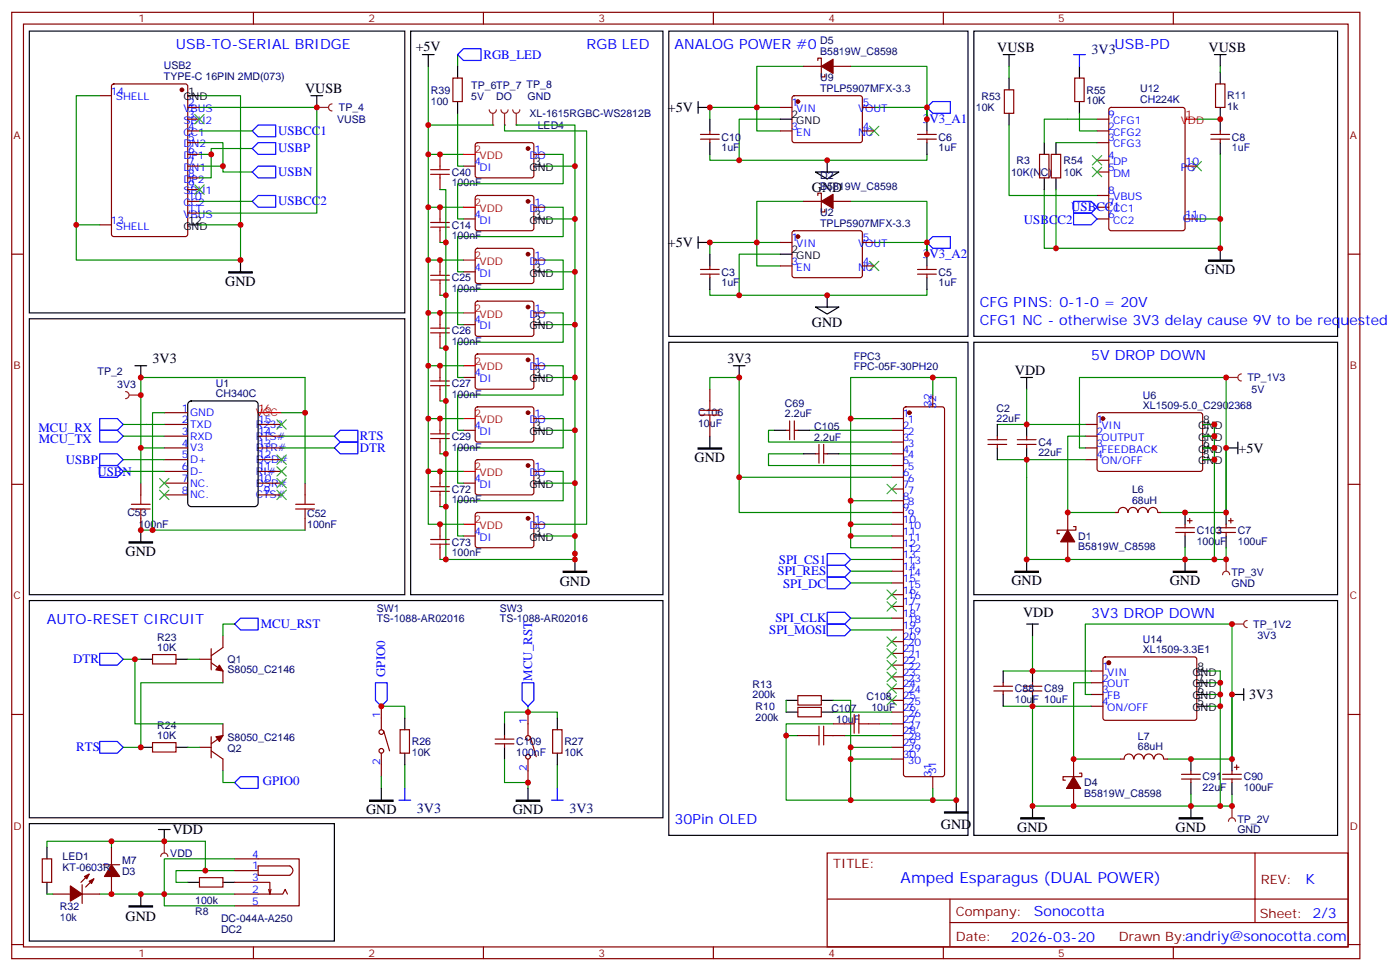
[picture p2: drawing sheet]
<svg xmlns="http://www.w3.org/2000/svg" width="421mm" height="292mm" viewBox="0 0 421 292" stroke-linecap="round" stroke-linejoin="round" font-family="sans-serif">
<g fill="none" stroke="#870000" stroke-width=".35">
<path d="M3.5 3.7h405.4v284.3h-405.4zM7.1 7.2h398.2v277.3h-398.2zM76.2 3.7v3.5M145.3 3.7v3.5M214.5 3.7v3.5M283.6 3.7v3.5M352.8 3.7v3.5M3.5 76.4h3.6M405.3 76.4h3.6M3.5 145.5h3.6M405.3 145.5h3.6M3.5 214.7h3.6"/>
<path d="M405.3 214.7h3.6M248.7 256.3h156.6v28.2h-156.6zM377.3 256.3v20.9M248.7 270.1h156.5M285.6 277.2h119.6M285.6 270.1v14.2M3.5 283.8h3.6M76.2 284.5v3.5M145.3 284.5v3.5M214.5 284.5v3.5M283.6 284.5v3.5M352.8 284.5v3.5"/>
<path d="M405.3 283.8h3.6"/>
</g>
<path d="M37.7 117.7a1.06 1.06 0 0 1 1.1 1 1.06 1.06 0 0 1-1.1 1.1M38.8 118.7h3.5" fill="none" stroke="#8c2424" stroke-width=".35"/>
<circle cx="42.3" cy="118.7" r=".18" fill="#8c2424"/>
<g fill="none" stroke="#000" stroke-width=".35">
<path d="M8.8 9.3h112.9v84.7h-112.9zM56.4 28.8h3.6M56.4 67.6h3.6M8.8 95.8h112.9v82.9h-112.9zM40.6 109.9h3.5M42.3 109.9v3.5M56.7 120.9l.8-.4h19.1l.8 .4 .2 .6v29.7l-.5 .8-.5 .2h-19.1l-.9-.5-.2-.5v-29.7zM42.3 159.3v3.5M8.8 180.4h190.5v65.3h-190.5zM42.3 198.1h3.6M52.9 198.1h3.5M42.3 224.5h3.6"/>
<path d="M52.9 224.5h3.5"/>
</g>
<g fill="none" stroke="#870000" stroke-width=".35">
<path d="M30 28.8h3.5M33.7 25.4l.5-.2h21.5l.7 .5v44.7l-.4 .6-21.8 .1-.6-.5-.1-44.7zM56.4 32.3h3.6M56.4 35.8h3.6M56.4 39.3h3.6M56.4 42.9h3.6M56.4 46.4h3.6M56.4 49.9h3.6M56.4 53.4h3.6M56.4 57h3.6M30 67.6h3.5M56.4 60.5h3.6"/>
<path d="M56.4 64h3.6M49.4 127.5h7M49.4 131.1h7M49.4 134.6h7M49.4 138.1h7M49.4 124h7M77.6 127.5h7.1M77.6 131.1h7.1M77.6 134.6h7.1M77.6 138.1h7.1M42.3 145.2v3.5M42.3 155.8v3.5"/>
<path d="M49.4 141.6h7M49.4 145.2h7M49.4 148.7h7M77.6 141.6h7.1M77.6 145.2h7.1M77.6 148.7h7.1M91.7 145.2v3.5M91.7 155.8v3.5M45.9 196.7h7v2.8h-7zM60 198.1h3.5M63.5 199.1l3.5 2.5v3.5M63.5 194.9v6.4"/>
<path d="M67 191v3.6l-3.5 2.4M67 217.5v3.5l-3.5 2.5M45.9 223.1h7v2.9h-7zM60 224.5h3.5M63.5 225.6l3.5 2.5v3.5M63.5 221.4v6.3"/>
</g>
<g fill="#870000" stroke="#870000" stroke-width=".35">
<path d="M66 199.8l1 1.8-2.1-.3z"/>
<path d="M64.9 221.4l2.1-.4-1 1.8z"/>
<circle cx="54.7" cy="27" r=".53"/>
</g>
<path d="M30 136.3h5.3l1.7 1.8-1.7 1.8h-5.3zM30 139.9h5.3l1.7 1.7-1.7 1.8h-5.3zM30 129.3h5.3l1.7 1.8-1.7 1.7h-5.3zM30 125.8h5.3l1.7 1.7-1.7 1.8h-5.3zM100.5 134.6l1.8-1.8h5.3v3.5h-5.3zM100.5 131.1l1.8-1.8h5.3v3.5h-5.3zM30 196.3h5.3l1.7 1.8-1.7 1.7h-5.3zM70.6 187.5l1.7-1.8h5.3v3.6h-5.3zM30 222.8h5.3l1.7 1.7-1.7 1.8h-5.3zM70.6 235.1l1.7-1.7h5.3v3.5h-5.3z" fill="none" stroke="#00f" stroke-width=".35"/>
<g fill="none" stroke="#008700" stroke-width=".35">
<path d="M37 138.1h12.4M37 131.1h12.4M37 127.5h12.4M42.3 134.6v10.6M49.4 124h-3.5v35.3M84.7 124h7v-10.6h-49.4v21.2h7.1M84.7 131.1h15.8M84.7 134.6h15.8M91.7 124v21.2M37 141.6h12.4M42.3 159.3h49.4M37 198.1h5.3"/>
<path d="M40.6 198.1v19.4h26.4M56.4 198.1h3.6M70.6 187.5h-3.6v3.5M67 205.1h-24.7v19.4h-5.3M56.4 224.5h3.6M67 231.6v3.5h3.6"/>
</g>
<path d="M77.6 124h7.1" fill="none" stroke="#f00" stroke-width=".35"/>
<path d="M39.5 152.9h5.7M39.5 151.5h5.7M42.3 148.7v2.8M42.3 152.9v2.9M88.9 152.9h5.6M88.9 151.5h5.6M91.7 148.7v2.8M91.7 152.9v2.9" fill="none" stroke="#a10000" stroke-width=".35"/>
<path d="M38.8 162.8h7.1v.4h-7.1z" fill="#000" stroke="#000" stroke-width=".35"/>
<g fill="none" stroke="#3c3" stroke-width=".35">
<path d="M83.3 126.1l2.8 2.8M83.3 136.7l2.8 2.8M86.1 126.1l-2.8 2.8M86.1 136.7l-2.8 2.8M48 147.3l2.8 2.8M48 143.8l2.8 2.8M50.8 147.3l-2.8 2.8M50.8 143.8l-2.8 2.8M83.3 140.2l2.8 2.9M83.3 143.8l2.8 2.8M83.3 147.3l2.8 2.8M86.1 140.2l-2.8 2.9"/>
<path d="M86.1 143.8l-2.8 2.8M86.1 147.3l-2.8 2.8"/>
</g>
<path d="M154.2 33a1.06 1.06 0 0 0 1 1 1.06 1.06 0 0 0 1.1-1M155.2 34v3.6" fill="none" stroke="#8c2424" stroke-width=".35"/>
<circle cx="155.2" cy="37.6" r=".18" fill="#8c2424"/>
<path d="M150.6 33a1.06 1.06 0 0 0 1.1 1 1.06 1.06 0 0 0 1.1-1M151.7 34v3.6" fill="none" stroke="#8c2424" stroke-width=".35"/>
<circle cx="151.7" cy="37.6" r=".18" fill="#8c2424"/>
<path d="M147.1 33a1.06 1.06 0 0 0 1.1 1 1.06 1.06 0 0 0 1-1M148.2 34v3.6" fill="none" stroke="#8c2424" stroke-width=".35"/>
<circle cx="148.2" cy="37.6" r=".18" fill="#8c2424"/>
<g fill="none" stroke="#008700" stroke-width=".35">
<path d="M128.8 19.9v17.7h19.4M137.6 16.4v3.5M241.7 19.9h-14.2v19.4h7.1M255.8 19.9h22.9v15.9M30 28.8h-7.1v38.8h7.1M60 28.8h12.3v38.8M60 32.3h35.2v31.7h-35.2M60 39.3h15.8M128.8 37.6v24.7h10.5M137.6 34v15.9h1.7M151.7 37.6v1.7h24.7v118.2h-12.4M155.2 37.6h17.7v12.3"/>
<path d="M234.6 32.3h-21.2v3.5M234.6 35.8h-12.4v12.4M262.8 32.3h15.9v3.5M278.7 32.3v3.5M60 42.9h7v8.8h8.8M60 46.4h3.5M60 49.9h7M75.8 44.6h-12.3v8.8h-3.5M128.8 46.4h10.5M132.3 57h1.8v111.1h38.8v-1.8M164 46.4h5.3v8.8h-31.7v10.6h1.7M164 49.9h8.9v111.1h-8.9"/>
<path d="M213.4 46.4v1.8h65.3v-1.8M22.9 67.6v10.5h49.4v-10.5h-12.3M60 60.5h15.8M128.8 62.3v15.8h10.5M128.8 78.1v15.9h10.5M132.3 72.8h1.8M164 62.3h5.3v8.8h-31.7v10.6h1.7M164 78.1h5.3v8.9h-31.7v10.5h1.7M164 65.8h8.9M234.6 76.4h-12.4v12.3M234.6 72.8h-21.2v3.6M241.7 60.5h-14.2v19.4h7.1"/>
<path d="M255.8 60.5h22.9v15.9M262.8 72.8h15.9v3.6M278.7 72.8v3.6M128.8 94v15.9h10.5M132.3 88.7h1.8M164 94h5.3v8.8h-31.7v10.6h1.7M164 97.5h8.9M164 81.7h8.9M213.4 87v1.7h65.3v-1.7M128.8 109.9v15.9h10.5M132.3 104.6h1.8M164 109.9h5.3v8.8h-31.7v10.6h1.7"/>
<path d="M164 113.4h8.9M128.8 125.8v15.8h10.5M132.3 120.5h1.8M132.3 136.3h1.8M164 125.8h5.3v8.8h-31.7v10.6h1.7M164 129.3h8.9M128.8 141.6v15.9h10.5M132.3 152.2h1.8M164 141.6h5.3v8.9h-31.7v10.5h1.7M164 145.2h8.9M132.3 168.1h1.8M172.9 161v7.1"/>
</g>
<path d="M139.3 14.6h5.3v3.6h-5.3l-1.7-1.8zM75.8 39.3l1.8-1.7h5.3v3.5h-5.3zM278.7 32.3l1.8-1.8h5.3v3.5h-5.3zM75.8 44.6l1.8-1.7h5.3v3.5h-5.3zM75.8 51.7l1.8-1.8h5.3v3.5h-5.3zM75.8 60.5l1.8-1.8h5.3v3.6h-5.3zM278.7 72.8l1.8-1.7h5.3v3.5h-5.3z" fill="none" stroke="#00f" stroke-width=".35"/>
<g fill="none" stroke="#870000" stroke-width=".35">
<path d="M241.7 19.9h5.2M245.9 18.2v-.7h1v5.6h1.1v-.7M250.5 19.9h5.3M136.2 23.5h2.8v7h-2.8zM213.4 39.3v1.1M234.6 32.3h3.5M234.6 39.3h3.5M238.4 29l.4-.2h20.1l.4 .7-.1 12.9-.6 .5-20-.1-.5-.6v-12.7zM259.3 32.3h3.5M259.3 39.3h3.5M278.7 39.3v1.1M132.3 46.4v3.5"/>
<path d="M132.3 53.4v3.6M139.3 49.9h3.6M143.1 43.1l.5-.2h16.5l.4 .7-.1 9.4-.6 .4h-16.5l-.4-.7v-9.1zM143.1 58.9l.5-.2 16.5 .1 .4 .6-.1 9.5-.6 .4h-16.5l-.4-.7v-9.2zM160.5 46.4h3.5M210.6 41.8h5.7M210.6 40.4h5.7M213.4 41.8v1.1M245.9 58.7v-.7h1v5.7h1.1v-.7M275.9 41.8h5.6M275.9 40.4h5.6M278.7 41.8v1.1"/>
<path d="M132.3 62.3v3.5M132.3 69.3v3.5M132.3 78.1v3.6M139.3 65.8h3.6M143.1 74.8l.5-.2 16.5 .1 .4 .6-.1 9.5-.6 .4-16.5-.1-.4-.6v-9.2zM160.5 62.3h3.5M160.5 78.1h3.5M213.4 79.9v1.1M234.6 72.8h3.5M234.6 79.9h3.5M238.4 69.5l.4-.2 20.1 .1 .4 .6-.1 13-.6 .4h-20l-.5-.7v-12.7zM241.7 60.5h5.2"/>
<path d="M250.5 60.5h5.3M259.3 72.8h3.5M259.3 79.9h3.5M278.7 79.9v1.1M132.3 85.2v3.5M132.3 94v3.5M139.3 81.7h3.6M139.3 97.5h3.6M143.1 90.7l.5-.2h16.5l.4 .7-.1 9.4-.6 .5-16.5-.1-.4-.6v-9.2zM160.5 94h3.5M210.6 82.4h5.7M210.6 81h5.7"/>
<path d="M213.4 82.4v1M275.9 82.4h5.6M275.9 81h5.6M278.7 82.4v1M132.3 101.1v3.5M132.3 109.9v3.5M132.3 116.9v3.6M139.3 113.4h3.6M143.1 106.6l.5-.2h16.5l.4 .7-.1 9.4-.6 .4h-16.5l-.4-.7v-9.1zM160.5 109.9h3.5M132.3 125.8v3.5M132.3 132.8v3.5"/>
<path d="M139.3 129.3h3.6M143.1 122.4l.5-.2 16.5 .1 .4 .6-.1 9.5-.6 .4h-16.5l-.4-.7v-9.2zM143.1 138.3l.5-.2 16.5 .1 .4 .6-.1 9.5-.6 .4-16.5-.1-.4-.6v-9.2zM160.5 125.8h3.5M132.3 141.6v3.6M132.3 148.7v3.5M132.3 157.5v3.5M139.3 145.2h3.6M143.1 154.2l.5-.2h16.5l.4 .7-.1 9.4-.6 .5-16.5-.1-.4-.6v-9.2zM160.5 141.6h3.5M160.5 157.5h3.5M132.3 164.6v3.5"/>
<path d="M139.3 161h3.6"/>
</g>
<g fill="#870000" stroke="#870000" stroke-width=".35">
<path d="M246.9 19.9l3.6-2.1v4.2z"/>
<path d="M246.9 60.5l3.6-2.1v4.2z"/>
<circle cx="158.7" cy="44.6" r=".53"/>
<circle cx="239.9" cy="30.5" r=".53"/>
<circle cx="239.9" cy="71.1" r=".53"/>
<circle cx="158.7" cy="60.5" r=".53"/>
<circle cx="158.7" cy="76.4" r=".53"/>
<circle cx="158.7" cy="92.3" r=".53"/>
<circle cx="158.7" cy="108.1" r=".53"/>
<circle cx="158.7" cy="124" r=".53"/>
<circle cx="158.7" cy="139.9" r=".53"/>
<circle cx="158.7" cy="155.8" r=".53"/>
</g>
<path d="M139.3 46.4h3.6M139.3 62.3h3.6M139.3 78.1h3.6M139.3 94h3.6M139.3 109.9h3.6M139.3 125.8h3.6M139.3 141.6h3.6M139.3 157.5h3.6" fill="none" stroke="#f00" stroke-width=".35"/>
<g fill="none" stroke="#000" stroke-width=".35">
<path d="M123.5 9.3h75.8v169.4h-75.8zM127 16.4h3.5M128.8 16.4v3.5M137.6 19.9v3.6M201.1 9.3h89.9v91.8h-89.9zM93.5 28.8h3.5M95.2 28.8v3.5M137.6 30.5v3.5M209.9 32.3h3.5M209.9 30.5v3.5M213.4 35.8v3.5M234.6 35.8h3.5"/>
<path d="M278.7 35.8v3.5M160.5 49.9h3.5M213.4 42.9v3.5M245.2 51.7h7l-3.5 2.1zM248.7 48.2v3.5M278.7 42.9v3.5M72.3 78.1v3.6M160.5 65.8h3.5M209.9 71.1v3.5M209.9 72.8h3.5M213.4 76.4v3.5M234.6 76.4h3.5"/>
<path d="M278.7 76.4v3.5M160.5 81.7h3.5M160.5 97.5h3.5M213.4 83.4v3.6M245.2 92.3h7l-3.5 2.1zM248.7 88.7v3.6M278.7 83.4v3.6M160.5 113.4h3.5M160.5 129.3h3.5M160.5 145.2h3.5M160.5 161h3.5M172.9 168.1v3.5"/>
</g>
<path d="M68.8 81.7h7v.3h-7zM169.3 171.6h7.1v.4h-7.1z" fill="#000" stroke="#000" stroke-width=".35"/>
<g fill="none" stroke="#a10000" stroke-width=".35">
<path d="M129.5 52.4h5.6M129.5 51h5.6M132.3 49.9v1.1M132.3 52.4v1M129.5 68.3h5.6M129.5 66.9h5.6M132.3 65.8v1.1M132.3 68.3v1M129.5 84.1h5.6M129.5 82.7h5.6M129.5 98.6h5.6M132.3 81.7v1"/>
<path d="M132.3 84.1v1.1M132.3 97.5v1.1M129.5 100h5.6M129.5 115.9h5.6M129.5 114.5h5.6M132.3 100v1.1M132.3 113.4v1.1M132.3 115.9v1M129.5 131.8h5.6M129.5 130.4h5.6M132.3 129.3v1.1M132.3 131.8v1"/>
<path d="M129.5 147.6h5.6M129.5 146.2h5.6M132.3 145.2v1M132.3 147.6v1.1M129.5 163.5h5.6M129.5 162.1h5.6M132.3 161v1.1M132.3 163.5v1.1"/>
</g>
<path d="M58.6 34.4l2.8 2.8M61.4 34.4l-2.8 2.8M261.4 37.9l2.8 2.8M264.2 37.9l-2.8 2.8M58.6 55.6l2.8 2.8M61.4 55.6l-2.8 2.8M261.4 78.5l2.8 2.8M264.2 78.5l-2.8 2.8" fill="none" stroke="#3c3" stroke-width=".35"/>
<path d="M95.2 32.3h3.6M99.8 31.2a1.06 1.06 0 0 0-1 1.1 1.06 1.06 0 0 0 1 1" fill="none" stroke="#8c2424" stroke-width=".35"/>
<circle cx="95.3" cy="32.3" r=".18" fill="#8c2424"/>
<path d="M209.9 134.6h7.1v.3h-7.1zM284 243.9h7v.4h-7zM38.8 272.2h7.1v.3h-7.1z" fill="#000" stroke="#000" stroke-width=".35"/>
<g fill="none" stroke="#000" stroke-width=".35">
<path d="M201.1 102.8h89.9v148.2h-89.9zM220.5 109.9h3.5M222.2 109.9v3.5M213.4 131.1v3.5M232.8 129.3h3.6M239.9 129.3h3.5M241.7 136.3h3.5M248.7 136.3h3.5M236.4 214h3.5M236.4 210.4h3.5M246.9 214h3.6M246.9 210.4h3.6"/>
<path d="M8.8 247.5h91.7v35.3h-91.7zM47.6 249.2h3.6M49.4 249.2v3.6M287.5 240.4v3.5M42.3 268.6v3.6M56.4 265.1h3.6M67 265.1h3.6"/>
</g>
<g fill="none" stroke="#870000" stroke-width=".35">
<path d="M213.4 116.9v3.6M280.5 118.7v3.5M213.4 127.5v3.6M236.4 129.3h1M237.4 126.5v5.6M238.8 129.3h1.1M238.8 126.5v5.6M245.2 136.3h1M246.2 133.5v5.7M247.6 136.3h1.1M247.6 133.5v5.7M268.1 125.8h3.5"/>
<path d="M268.1 129.3h3.5M268.1 132.8h3.5M268.1 136.3h3.5M268.1 139.9h3.5M271.9 122.4l.4-.2h11l.5 .2 .2 .5v109.8l-.2 .5-.5 .2h-11l-.5-.3-.2-.4v-109.8zM268.1 143.4h3.5M268.1 146.9h3.5M268.1 150.5h3.5M268.1 154h3.5M268.1 157.5h3.5M268.1 161h3.5M268.1 164.6h3.5"/>
<path d="M268.1 168.1h3.5M268.1 171.6h3.5M268.1 175.2h3.5M268.1 178.7h3.5M268.1 182.2h3.5M268.1 185.7h3.5M268.1 189.3h3.5M268.1 192.8h3.5M268.1 196.3h3.5M268.1 199.8h3.5M239.9 212.5h7v2.9h-7zM239.9 209h7v2.8h-7z"/>
<path d="M250.5 217.5h3.5M261.1 217.5h3.5M268.1 203.4h3.5M268.1 206.9h3.5M268.1 210.4h3.5M268.1 214h3.5M268.1 217.5h3.5M239.9 221h3.5M250.5 221h3.5M268.1 221h3.5M268.1 224.5h3.5M268.1 228.1h3.5"/>
<path d="M280.5 233.4v3.5M31 259.8h5M33.5 254.5v5.3M70.6 258.1h19.4v14.1h-19.4M33.5 263.3v5.3M60 263.7h7v2.8h-7zM70.6 265.1h10.5v3.5M70.6 268.6h14.4l.7-1.4 .7 1.4M70.6 261.6h7M77.6 260.2h9.5l.7 .6a1.64 1.64 0 0 1-.7 2.2h-9.5zM80.8 267.2l.3 1.4M81.5 267.2l-.4 1.4"/>
</g>
<g fill="#870000" stroke="#870000" stroke-width=".35">
<path d="M33.5 259.8l2.5 3.5h-4.6z"/>
<circle cx="273.4" cy="124" r=".53"/>
</g>
<g fill="none" stroke="#008700" stroke-width=".35">
<path d="M213.4 116.9v-3.5h8.8v30h45.9M280.5 113.4h7v127h-7v-3.5M280.5 118.7v-5.3h-24.7v12.4h12.3M232.8 129.3h-1.7v3.5h37M241.7 136.3h-10.6v3.6h37M243.4 129.3h24.7M252.2 136.3h15.9M255.8 125.8v24.7h12.3M222.2 143.4v10.6h45.9M255.8 150.5v7h12.3M255.8 157.5v3.5h12.3M255.8 161v3.6h12.3"/>
<path d="M255.8 168.1h12.3M255.8 171.6h12.3M255.8 175.2h12.3M255.8 185.7h12.3M255.8 189.3h12.3M236.4 210.4v3.6M250.5 217.5h-14.1v3.5M250.5 210.4h5.3v14.1M250.5 214h17.6M264.6 217.5h3.5M239.9 221h-3.5v19.4h19.4M254 221h14.1"/>
<path d="M268.1 228.1h-12.3v12.3h24.7M268.1 224.5h-12.3v3.6M33.5 254.5v-1.7h28.2v8.8h8.9M70.6 258.1h-21.2v14.1h21.2M30 268.6h40.6M61.7 261.6h-8.8v3.5h3.5"/>
</g>
<g fill="none" stroke="#3c3" stroke-width=".35">
<path d="M266.7 145.5l2.8 2.8M269.5 145.5l-2.8 2.8M266.7 177.3l2.8 2.8M269.5 177.3l-2.8 2.8M266.7 180.8l2.8 2.8M266.7 191.4l2.8 2.8M266.7 194.9l2.8 2.8M266.7 198.4l2.8 2.9M269.5 180.8l-2.8 2.8M269.5 191.4l-2.8 2.8M269.5 194.9l-2.8 2.8M269.5 198.4l-2.8 2.9"/>
<path d="M266.7 209l2.8 2.8M266.7 205.5l2.8 2.8M266.7 202l2.8 2.8M269.5 209l-2.8 2.8M269.5 205.5l-2.8 2.8M269.5 202l-2.8 2.8"/>
</g>
<path d="M210.6 124.7h5.7M210.6 123.3h5.7M213.4 120.5v2.8M213.4 124.7v2.8M246.2 218.2v5.6M247.6 218.2v5.6M254 217.5h2.8M256.8 214.7v5.6M258.2 217.5h2.9M258.2 214.7v5.6M243.4 221h2.8M247.6 221h2.9" fill="none" stroke="#a10000" stroke-width=".35"/>
<path d="M248.7 166.3h5.3l1.8 1.8-1.8 1.8h-5.3zM248.7 169.9h5.3l1.8 1.7-1.8 1.8h-5.3zM248.7 173.4h5.3l1.8 1.8-1.8 1.7h-5.3zM248.7 184h5.3l1.8 1.7-1.8 1.8h-5.3zM248.7 187.5h5.3l1.8 1.8-1.8 1.7h-5.3z" fill="none" stroke="#00f" stroke-width=".35"/>
<path d="M48.3 257.4a1.06 1.06 0 0 1 1.1-1.1 1.06 1.06 0 0 1 1 1.1M49.4 252.8v3.5" fill="none" stroke="#8c2424" stroke-width=".35"/>
<circle cx="49.4" cy="252.8" r=".18" fill="#8c2424"/>
<path d="M359.8 208.7h3.6M359.8 212.2h3.6M359.8 205.1h3.6M359.8 201.6h3.6M370.4 208.7h3.5M373.9 206.9v3.5M358.1 228.1v3.5M358.1 235.1v3.6M14.1 254.5v3.6M310.4 242.2v3.5M358.1 242.2v3.5M14.1 265.1v3.5" fill="none" stroke="#000" stroke-width=".35"/>
<g fill="none" stroke="#870000" stroke-width=".35">
<path d="M331.8 197.6l.5-.2h27.1l.4 .7v17.9l-.7 .4h-27.1l-.4-.7v-17.6zM328.1 201.6h3.5M328.1 205.1h3.5M328.1 208.7h3.5M328.1 212.2h3.5M355.2 234.1h5.7M355.2 232.7h5.7M358.1 231.6v1.1M358.1 234.1v1M12.7 258.1h2.8v7h-2.8zM15.9 268.6h5.3M24.7 268.6h5.3"/>
<path d="M24.7 265.8v5.7M26.8 262.6l-2.5 2.5M28.2 264.1l-2.4 2.4"/>
</g>
<g fill="#870000" stroke="#870000" stroke-width=".35">
<path d="M26.8 264.8l1.4-.7-.7 1.4z"/>
<path d="M25.4 263.3l1.4-.7-.7 1.5z"/>
<path d="M21.2 266.2l3.5 2.4-3.5 2.2z"/>
<circle cx="333.4" cy="199.1" r=".53"/>
</g>
<g fill="none" stroke="#008700" stroke-width=".35">
<path d="M301.6 201.6h26.5M301.6 212.2h26.5M310.4 212.2v30h47.7M326.3 208.7h1.8M328.1 205.1h-5.3v23h14.1M363.4 201.6h3.5v40.6M363.4 205.1h3.5M363.4 208.7h3.5M363.4 212.2h3.5M370.4 208.7v19.4h-19.4M358.1 238.7v3.5M370.4 238.7v3.5h-12.3"/>
<path d="M33.5 252.8h-19.4v1.7M14.1 268.6h1.8"/>
</g>
<path d="M306.9 245.7h7.1v.4h-7.1zM354.5 245.7h7.1v.4h-7.1z" fill="#000" stroke="#000" stroke-width=".35"/>
<path d="M370.4 187.5h3.5M375 186.4a1.06 1.06 0 0 0-1.1 1.1 1.06 1.06 0 0 0 1.1 1.1" fill="none" stroke="#8c2424" stroke-width=".35"/>
<circle cx="370.4" cy="187.5" r=".18" fill="#8c2424"/>
<path d="M369.4 246.8a1.06 1.06 0 0 1 1-1.1 1.06 1.06 0 0 1 1.1 1.1M370.4 242.2v3.5" fill="none" stroke="#8c2424" stroke-width=".35"/>
<circle cx="370.4" cy="242.2" r=".18" fill="#8c2424"/>
<g fill="none" stroke="#008700" stroke-width=".35">
<path d="M303.4 19.9v3.6M366.9 19.9v1.8M303.4 37.6v21.1h26.4M324.6 34v5.3h5.2M329.8 35.8h-15.8v7.1M359.8 35.8h7.1M314 57v17.6h3.5M317.5 57v17.6h49.4v-8.8h-7.1M317.5 42.9h12.3M366.9 46.4v19.4M308.7 116.9v10.6M324.6 134.6v-21.2h44.1v40.6"/>
<path d="M310.4 191v10.6M326.3 208.7v-21.2h44.1v40.6"/>
</g>
<g fill="none" stroke="#000" stroke-width=".35">
<path d="M292.8 9.3h109.4v91.8h-109.4zM301.6 16.4h3.6M303.4 16.4v3.5M324.6 19.9v3.6M365.1 16.4h3.6M366.9 16.4v3.5M303.4 23.5v3.5M303.4 34v3.6M324.6 30.5v3.5M366.9 21.7v3.5M366.9 32.3v7M314 42.9v3.5"/>
<path d="M314 53.4v3.6M317.5 42.9v3.5M317.5 53.4v3.6M366.9 42.9v3.5M366.9 74.6v3.5M306.9 113.4h3.5M308.7 113.4v3.5M361.6 134.6h3.5M361.6 138.1h3.5M361.6 131.1h3.5M361.6 127.5h3.5M368.7 134.6h3.5"/>
<path d="M372.2 132.8v3.5M356.3 154v3.5M368.7 154v3.5M356.3 161v3.6M368.7 161v3.6M308.7 187.5h3.5M310.4 187.5v3.5M301.6 201.6v3.5M301.6 208.7v3.5M310.4 201.6v3.5M310.4 208.7v3.5M370.4 228.1v3.5"/>
<path d="M370.4 235.1v3.6"/>
</g>
<g fill="none" stroke="#870000" stroke-width=".35">
<path d="M302 27h2.8v7h-2.8zM323.1 23.5h2.9v7h-2.9zM329.8 39.3h3.6M329.8 35.8h3.6M333.6 32.5l.5-.2h21.5l.7 .4v35.9l-.5 .7h-21.7l-.7-.4v-35.9zM365.5 25.2h2.8v7.1h-2.8zM366.9 39.3v1.1M312.6 46.4h2.8v7h-2.8zM316.1 46.4h2.8v7h-2.8zM329.8 42.9h3.6M329.8 48.2h3.6M329.8 51.7h3.6"/>
<path d="M329.8 58.7h3.6M356.3 49.9h3.5M364.1 41.8h5.6M364.1 40.4h5.6M366.9 41.8v1.1M329.8 65.8h3.6M329.8 62.3h3.6M356.3 65.8h3.5M326.3 127.5h3.5M326.3 131.1h3.5M326.3 134.6h3.5M326.3 138.1h3.5"/>
<path d="M330.1 124.2l.5-.2 30.6 .1 .4 .6-.1 16.5-.6 .4h-30.6l-.5-.7v-16.2zM321 154v5.3M322.8 158.2h.7v1.1h-5.6v1h.7M335.1 154h1.1M336.2 154a1.41 1.41 0 0 1 1.4-1.5 1.41 1.41 0 0 1 1.4 1.5M339.2 154a1.41 1.41 0 0 1 1.4-1.5 1.41 1.41 0 0 1 1.4 1.5M342.2 154a1.41 1.41 0 0 1 1.4-1.5 1.41 1.41 0 0 1 1.4 1.5M345.3 154a1.41 1.41 0 0 1 1.4-1.5 1.41 1.41 0 0 1 1.4 1.5M348.2 154h1M353.5 158.6h5.6M353.5 160h5.6M356.3 157.5v1.1"/>
<path d="M356.3 160v1M357 156.5h1.4M357.7 155.8v1.4M365.8 158.6h5.7M365.8 160h5.7M368.7 157.5v1.1M368.7 160v1M369.4 156.5h1.4M370.1 155.8v1.4M321 162.8v5.3M298.8 207.6h5.6M298.8 206.2h5.6"/>
<path d="M301.6 205.1v1.1M301.6 207.6v1.1M307.6 207.6h5.7M307.6 206.2h5.7M310.4 205.1v1.1M310.4 207.6v1.1M322.8 228.1v5.3M322.8 236.9v5.3M324.6 232.3h.7v1.1h-5.7v1h.7M336.9 228.1h1.1M338 228a1.41 1.41 0 0 1 1.4-1.5 1.41 1.41 0 0 1 1.4 1.5M341 228a1.41 1.41 0 0 1 1.4-1.5 1.41 1.41 0 0 1 1.4 1.5"/>
<path d="M344 228a1.41 1.41 0 0 1 1.4-1.5 1.41 1.41 0 0 1 1.4 1.5M347 228a1.41 1.41 0 0 1 1.4-1.5 1.41 1.41 0 0 1 1.4 1.5M350 228.1h1M367.6 232.7h5.6M367.6 234.1h5.6M370.4 231.6v1.1M370.4 234.1v1M371.1 230.5h1.4M371.8 229.8v1.4"/>
</g>
<g fill="#870000" stroke="#870000" stroke-width=".35">
<path d="M322.8 233.4l2.1 3.5h-4.2z"/>
<path d="M321 159.3l2.1 3.5h-4.2z"/>
<circle cx="331.6" cy="125.8" r=".53"/>
</g>
<path d="M328.4 50.3l2.9 2.8M328.4 46.7l2.9 2.9M331.3 50.3l-2.9 2.8M331.3 46.7l-2.9 2.9M358.4 48.5l2.8 2.8M361.2 48.5l-2.8 2.8" fill="none" stroke="#3c3" stroke-width=".35"/>
<path d="M356.3 35.8h3.5" fill="none" stroke="#f00" stroke-width=".35"/>
<path d="M363.4 78.1h7v.4h-7z" fill="#000" stroke="#000" stroke-width=".35"/>
<path d="M322.8 16.4h3.5M324.6 16.4v3.5M322.8 64h5.3l1.7 1.8-1.7 1.8h-5.3zM322.8 60.5h5.3l1.7 1.8-1.7 1.7h-5.3z" fill="none" stroke="#00f" stroke-width=".35"/>
<path d="M367.6 172.7a1.06 1.06 0 0 1 1.1-1.1 1.06 1.06 0 0 1 1 1.1M368.7 168.1v3.5" fill="none" stroke="#8c2424" stroke-width=".35"/>
<circle cx="368.7" cy="168.1" r=".18" fill="#8c2424"/>
<path d="M368.7 113.4h3.5M373.2 112.4a1.06 1.06 0 0 0-1 1 1.06 1.06 0 0 0 1 1.1" fill="none" stroke="#8c2424" stroke-width=".35"/>
<circle cx="368.7" cy="113.4" r=".18" fill="#8c2424"/>
<g fill="none" stroke="#008700" stroke-width=".35">
<path d="M299.9 138.1h26.4M299.9 127.5h26.4M308.7 138.1v30h47.6M324.6 134.6h1.7M326.3 131.1h-5.3v22.9h14.1M361.6 127.5h3.5v40.6M361.6 138.1h3.5M361.6 134.6h3.5M361.6 131.1h3.5M368.7 134.6v19.4h-19.5M356.3 164.6v3.5M368.7 164.6v3.5h-12.4"/>
<path d="M114.7 212.2h7v3.5M158.7 214h-7v3.5M158.7 214h8.9v1.7M158.7 212.2v1.8M114.7 233.4v3.5M121.7 229.8v7.1M151.7 228.1v7h7v1.8M167.6 229.8v7.1"/>
</g>
<g fill="none" stroke="#870000" stroke-width=".35">
<path d="M297 133.5h5.7M297 132.1h5.7M299.9 131.1v1M299.9 133.5v1.1M305.9 133.5h5.6M305.9 132.1h5.6M308.7 131.1v1M308.7 133.5v1.1M114.7 212.2v7.1M115.4 219.6l1.7 6M120.3 219.3h2.8v7h-2.8zM158.7 214v7"/>
<path d="M166.2 219.3h2.8v7h-2.8zM114.7 226.3v7.1M148.9 222.1h5.6M148.9 223.5h5.6M151.7 221v1.1M151.7 223.5v1M158.7 228.1v7M159.5 221.4l1.7 6"/>
<circle cx="114.7" cy="220" r=".71"/>
<circle cx="114.7" cy="225.6" r=".71"/>
<circle cx="158.8" cy="221.7" r=".71"/>
<circle cx="158.8" cy="227.4" r=".71"/>
</g>
<g fill="none" stroke="#000" stroke-width=".35">
<path d="M292.8 102.8h109.4v75.9h-109.4zM299.9 127.5v3.6M299.9 134.6v3.5M308.7 127.5v3.6M308.7 134.6v3.5M308.7 168.1v3.5M356.3 168.1v3.5M292.8 180.4h109.4v70.6h-109.4zM121.7 215.7v3.6M151.7 217.5v3.5M167.6 215.7v3.6M114.7 236.9v3.5"/>
<path d="M121.7 226.3v3.5M151.7 224.5v3.6M158.7 236.9v3.5M167.6 226.3v3.5"/>
</g>
<path d="M305.2 171.6h7v.4h-7zM352.8 171.6h7v.4h-7zM111.1 240.4h7.1v.4h-7.1zM155.2 240.4h7.1v.4h-7.1z" fill="#000" stroke="#000" stroke-width=".35"/>
<path d="M112.9 205.1h3.5v5.3l-1.7 1.8-1.8-1.8zM157 205.1h3.5v5.3l-1.8 1.8-1.7-1.8zM121.7 236.9v3.5M167.6 236.9v3.5M119.9 240.4h3.6M165.8 240.4h3.5" fill="none" stroke="#00f" stroke-width=".35"/>
<g fill="#c00">
<circle cx="42.3" cy="118.7" r=".88"/>
<circle cx="42.3" cy="224.5" r=".88"/>
<circle cx="40.6" cy="198.1" r=".88"/>
<circle cx="42.3" cy="134.6" r=".88"/>
<circle cx="42.3" cy="159.3" r=".88"/>
<circle cx="91.7" cy="124" r=".88"/>
<circle cx="45.9" cy="159.3" r=".88"/>
<circle cx="42.3" cy="113.4" r=".88"/>
<circle cx="128.8" cy="46.4" r=".88"/>
<circle cx="128.8" cy="37.6" r=".88"/>
<circle cx="227.5" cy="32.3" r=".88"/>
<circle cx="278.7" cy="32.3" r=".88"/>
<circle cx="278.7" cy="72.8" r=".88"/>
<circle cx="227.5" cy="72.8" r=".88"/>
<circle cx="248.7" cy="48.2" r=".88"/>
<circle cx="222.3" cy="48.2" r=".88"/>
<circle cx="248.7" cy="88.7" r=".88"/>
<circle cx="222.3" cy="88.7" r=".88"/>
<circle cx="278.7" cy="35.8" r=".88"/>
<circle cx="278.7" cy="76.4" r=".88"/>
<circle cx="213.4" cy="72.8" r=".88"/>
<circle cx="213.4" cy="32.3" r=".88"/>
<circle cx="132.3" cy="46.4" r=".88"/>
<circle cx="172.9" cy="145.2" r=".88"/>
<circle cx="172.9" cy="129.3" r=".88"/>
<circle cx="172.9" cy="113.4" r=".88"/>
<circle cx="172.9" cy="97.5" r=".88"/>
<circle cx="172.9" cy="81.7" r=".88"/>
<circle cx="172.9" cy="65.8" r=".88"/>
<circle cx="172.9" cy="161" r=".88"/>
<circle cx="172.9" cy="49.9" r=".88"/>
<circle cx="128.8" cy="62.3" r=".88"/>
<circle cx="128.8" cy="78.1" r=".88"/>
<circle cx="128.8" cy="94" r=".88"/>
<circle cx="128.8" cy="109.9" r=".88"/>
<circle cx="128.8" cy="125.8" r=".88"/>
<circle cx="128.8" cy="141.6" r=".88"/>
<circle cx="132.3" cy="62.3" r=".88"/>
<circle cx="132.3" cy="78.1" r=".88"/>
<circle cx="132.3" cy="94" r=".88"/>
<circle cx="132.3" cy="109.9" r=".88"/>
<circle cx="132.3" cy="125.8" r=".88"/>
<circle cx="132.3" cy="141.6" r=".88"/>
<circle cx="172.9" cy="166.3" r=".88"/>
<circle cx="134.1" cy="72.8" r=".88"/>
<circle cx="134.1" cy="88.7" r=".88"/>
<circle cx="134.1" cy="104.6" r=".88"/>
<circle cx="134.1" cy="120.5" r=".88"/>
<circle cx="134.1" cy="136.3" r=".88"/>
<circle cx="134.1" cy="152.2" r=".88"/>
<circle cx="132.3" cy="157.5" r=".88"/>
<circle cx="172.9" cy="168.1" r=".88"/>
<circle cx="134.1" cy="168.1" r=".88"/>
<circle cx="22.9" cy="67.6" r=".88"/>
<circle cx="72.3" cy="78.1" r=".88"/>
<circle cx="72.3" cy="67.6" r=".88"/>
<circle cx="95.3" cy="32.3" r=".88"/>
<circle cx="63.5" cy="46.4" r=".88"/>
<circle cx="67" cy="49.9" r=".88"/>
<circle cx="222.3" cy="113.4" r=".88"/>
<circle cx="280.5" cy="113.4" r=".88"/>
<circle cx="280.5" cy="240.4" r=".88"/>
<circle cx="222.3" cy="143.4" r=".88"/>
<circle cx="255.8" cy="125.8" r=".88"/>
<circle cx="255.8" cy="150.5" r=".88"/>
<circle cx="255.8" cy="157.5" r=".88"/>
<circle cx="255.8" cy="161" r=".88"/>
<circle cx="255.8" cy="228.1" r=".88"/>
<circle cx="255.8" cy="240.4" r=".88"/>
<circle cx="236.4" cy="221" r=".88"/>
<circle cx="255.8" cy="224.5" r=".88"/>
<circle cx="49.4" cy="252.8" r=".88"/>
<circle cx="61.7" cy="261.6" r=".88"/>
<circle cx="42.3" cy="268.6" r=".88"/>
<circle cx="49.4" cy="268.6" r=".88"/>
<circle cx="33.5" cy="268.6" r=".88"/>
<circle cx="33.5" cy="252.8" r=".88"/>
<circle cx="368.7" cy="168.1" r=".88"/>
<circle cx="358.1" cy="228.1" r=".88"/>
<circle cx="370.4" cy="228.1" r=".88"/>
<circle cx="358.1" cy="242.2" r=".88"/>
<circle cx="310.4" cy="242.2" r=".88"/>
<circle cx="366.9" cy="242.2" r=".88"/>
<circle cx="366.9" cy="205.1" r=".88"/>
<circle cx="366.9" cy="208.7" r=".88"/>
<circle cx="366.9" cy="212.2" r=".88"/>
<circle cx="310.4" cy="201.6" r=".88"/>
<circle cx="310.4" cy="212.2" r=".88"/>
<circle cx="370.4" cy="208.7" r=".88"/>
<circle cx="322.8" cy="228.1" r=".88"/>
<circle cx="322.8" cy="242.2" r=".88"/>
<circle cx="370.4" cy="242.2" r=".88"/>
<circle cx="317.5" cy="74.6" r=".88"/>
<circle cx="366.9" cy="74.6" r=".88"/>
<circle cx="366.9" cy="65.8" r=".88"/>
<circle cx="366.9" cy="35.8" r=".88"/>
<circle cx="356.3" cy="154" r=".88"/>
<circle cx="365.1" cy="127.5" r=".88"/>
<circle cx="321" cy="168.1" r=".88"/>
<circle cx="321" cy="154" r=".88"/>
<circle cx="368.7" cy="134.6" r=".88"/>
<circle cx="308.7" cy="138.1" r=".88"/>
<circle cx="308.7" cy="127.5" r=".88"/>
<circle cx="365.1" cy="138.1" r=".88"/>
<circle cx="365.1" cy="134.6" r=".88"/>
<circle cx="365.1" cy="131.1" r=".88"/>
<circle cx="365.1" cy="168.1" r=".88"/>
<circle cx="308.7" cy="168.1" r=".88"/>
<circle cx="356.3" cy="168.1" r=".88"/>
<circle cx="368.7" cy="154" r=".88"/>
<circle cx="287.5" cy="240.4" r=".88"/>
<circle cx="368.7" cy="113.4" r=".88"/>
<circle cx="370.4" cy="187.5" r=".88"/>
<circle cx="158.8" cy="235.1" r=".88"/>
<circle cx="158.8" cy="214" r=".88"/>
<circle cx="114.7" cy="212.2" r=".88"/>
</g>
<text font-size="4.6" fill="#00f" x="270.8" y="265.3">Amped Esparagus (DUAL POWER)</text>
<g font-size="4.2" fill="#00f">
<text x="52.9" y="14.6">USB-TO-SERIAL BRIDGE</text>
<text x="176.4" y="14.6">RGB LED</text>
<text x="202.8" y="14.6">ANALOG POWER #0</text>
<text x="335.1" y="14.6">USB-PD</text>
<text x="294.6" y="92.3">CFG PINS: 0-1-0 = 20V</text>
<text x="294.6" y="97.5">CFG1 NC - otherwise 3V3 delay cause 9V to be requested</text>
<text x="328.1" y="108.1">5V DROP DOWN</text>
<text x="328.1" y="185.7">3V3 DROP DOWN</text>
<text x="14.1" y="187.5">AUTO-RESET CIRCUIT</text>
<text x="202.8" y="247.5">30Pin OLED</text>
<text x="392.5" y="265.6">K</text>
<text x="310.9" y="275.1">Sonocotta</text>
<text x="304" y="282.9">2026-03-20</text>
</g>
<g font-size="4.2">
<text x="125" y="15.3">+5V</text>
<text x="299.9" y="15.7">VUSB</text>
<text x="363.4" y="15.7">VUSB</text>
<text x="91.7" y="28">VUSB</text>
<text x="200.8" y="33.7">+5V</text>
<text x="244.1" y="57.8">GND</text>
<text x="200.8" y="74.3">+5V</text>
<text x="362.3" y="82.4">GND</text>
<text x="67.7" y="86">GND</text>
<text x="244.1" y="98.3">GND</text>
<text x="45.9" y="109.2">3V3</text>
<text x="218.7" y="109.2">3V3</text>
<text x="305.2" y="112.7">VDD</text>
<text x="372.4" y="136">+5V</text>
<text x="208.8" y="138.9">GND</text>
<text x="37.7" y="167.1">GND</text>
<text x="168.3" y="176">GND</text>
<text x="304.1" y="175.9">GND</text>
<text x="351.7" y="175.9">GND</text>
<text x="307.6" y="185.4">VDD</text>
<text x="375.6" y="210.1">3V3</text>
<text x="110.1" y="244.7">GND</text>
<text x="154.2" y="244.7">GND</text>
<text x="51.9" y="250.7">VDD</text>
<text x="282.9" y="248.9">GND</text>
<text x="305.9" y="249.9">GND</text>
<text x="353.5" y="249.9">GND</text>
<text x="37.8" y="276.8">GND</text>
</g>
<g font-size="4.2" fill="#000080">
<text x="328.2" y="16.1">3V3</text>
<text x="125.4" y="244.3">3V3</text>
<text x="171.2" y="244.3">3V3</text>
</g>
<g font-size="3.9" fill="#00f">
<text x="145.3" y="17.7">RGB_LED</text>
<text x="83.6" y="40.5">USBCC1</text>
<text x="277.5" y="37.1">3V3_A1</text>
<text x="83.6" y="45.8">USBP</text>
<text x="83.6" y="52.8">USBN</text>
<text x="83.6" y="61.7">USBCC2</text>
<text x="322.1" y="63.5">USBCC1</text>
<text x="307.9" y="67.2">USBCC2</text>
<text x="277.5" y="77.6">3V3_A2</text>
<text x="11.6" y="129.7">MCU_RX</text>
<text x="11.7" y="133.1">MCU_TX</text>
<text x="108.2" y="135.7">DTR</text>
<text x="108.2" y="132.2">RTS</text>
<text x="19.8" y="139.5">USBP</text>
<text x="29.3" y="142.9">USBN</text>
<text x="233.8" y="172.8">SPI_RES</text>
<text x="234.2" y="169.4">SPI_CS1</text>
<text x="235.5" y="176.6">SPI_DC</text>
<text x="78.4" y="188.6">MCU_RST</text>
<text x="231.3" y="190.6">SPI_MOSI</text>
<text x="233.2" y="187">SPI_CLK</text>
<text x="22" y="199.3">DTR</text>
<text x="115.8" y="203.4" transform="rotate(-90 115.8 203.4)">GPIO0</text>
<text x="160" y="204.6" transform="rotate(-90 160 204.6)">MCU_RST</text>
<text x="22.9" y="225.8">RTS</text>
<text x="79.1" y="235.8">GPIO0</text>
</g>
<g font-size="3.9" fill="#800">
<text x="250.5" y="260.9">TITLE:</text>
<text x="379.1" y="265.6">REV:</text>
<text x="287.4" y="275.1">Company:</text>
<text x="378.7" y="275.7">Sheet: 2/3</text>
<text x="287.4" y="282.8">Date:</text>
<text x="336.4" y="282.8">Drawn By:andriy@sonocotta.com</text>
</g>
<g font-size="3.2" fill="#800">
<text x="41.6" y="6.7">1</text>
<text x="110.8" y="6.7">2</text>
<text x="179.9" y="6.7">3</text>
<text x="249.1" y="6.7">4</text>
<text x="318.2" y="6.7">5</text>
<text x="4.1" y="41.8">A</text>
<text x="405.9" y="41.8">A</text>
<text x="4.1" y="110.9">B</text>
<text x="405.9" y="110.9">B</text>
<text x="4.1" y="180.1">C</text>
<text x="405.9" y="180.1">C</text>
<text x="4.1" y="249.2">D</text>
<text x="405.9" y="249.2">D</text>
<text x="41.6" y="287.5">1</text>
<text x="110.8" y="287.5">2</text>
<text x="179.9" y="287.5">3</text>
<text x="249.1" y="287.5">4</text>
<text x="318.2" y="287.5">5</text>
</g>
<g font-size="3.2" fill="#000080">
<text x="246.6" y="16.4">B5819W_C8598</text>
<text x="246.6" y="13.2">D5</text>
<text x="49.3" y="24">TYPE-C 16PIN 2MD(073)</text>
<text x="49.3" y="20.8">USB2</text>
<text x="129.5" y="28.4">R39</text>
<text x="141.7" y="29.9">5V</text>
<text x="141.7" y="26.8">TP_6TP_7 TP_8</text>
<text x="149.2" y="29.9">DO</text>
<text x="158.6" y="29.9">GND</text>
<text x="246.6" y="27.5">TPLP5907MFX-3.3</text>
<text x="246.6" y="24.3">U9</text>
<text x="295.1" y="29.9">R53</text>
<text x="326.7" y="28.1">R55</text>
<text x="342.8" y="27.6">U12</text>
<text x="369" y="29.9">R11</text>
<text x="101.9" y="33.4">TP_4</text>
<text x="129.5" y="31.6">100</text>
<text x="159.2" y="35.2">XL-1615RGBC-WS2812B</text>
<text x="293.4" y="33.4">10K</text>
<text x="326.7" y="31.4">10K</text>
<text x="342.8" y="30.9">CH224K</text>
<text x="369" y="33.1">1k</text>
<text x="101.3" y="37">VUSB</text>
<text x="161.7" y="38.7">LED4</text>
<text x="217" y="45.5">1uF</text>
<text x="217" y="42.3">C10</text>
<text x="282.2" y="45.5">1uF</text>
<text x="282.2" y="42.3">C6</text>
<text x="370.4" y="45.4">1uF</text>
<text x="370.4" y="42.2">C8</text>
<text x="135.8" y="52.8">C40</text>
<text x="246.6" y="53.8">D2</text>
<text x="304" y="52.8">10K(NC)</text>
<text x="305.7" y="49.3">R3</text>
<text x="319.8" y="49.3">R54</text>
<text x="319.9" y="52.8">10K</text>
<text x="135.8" y="56">100nF</text>
<text x="246.6" y="57">B5819W_C8598</text>
<text x="246.6" y="64.9">U2</text>
<text x="135.8" y="71.9">100nF</text>
<text x="135.8" y="68.7">C14</text>
<text x="246.6" y="68.1">TPLP5907MFX-3.3</text>
<text x="217" y="82.9">C3</text>
<text x="282.2" y="82.9">C5</text>
<text x="135.8" y="87.7">100nF</text>
<text x="135.8" y="84.6">C25</text>
<text x="217" y="86.1">1uF</text>
<text x="282.2" y="86.1">1uF</text>
<text x="135.8" y="100.4">C26</text>
<text x="135.8" y="103.6">100nF</text>
<text x="29.3" y="112.8">TP_2</text>
<text x="256.7" y="111">FPC-05F-30PH20</text>
<text x="256.7" y="108.1">FPC3</text>
<text x="35.3" y="116.6">3V3</text>
<text x="64.9" y="119.4">CH340C</text>
<text x="64.9" y="116.2">U1</text>
<text x="135.8" y="119.5">100nF</text>
<text x="135.8" y="116.3">C27</text>
<text x="343.6" y="119.8">U6</text>
<text x="375" y="114.5">TP_1V3</text>
<text x="376.3" y="118.1">5V</text>
<text x="209.9" y="125.1">C106</text>
<text x="236" y="125.4">2.2uF</text>
<text x="236" y="122.2">C69</text>
<text x="299.6" y="123.7">C2</text>
<text x="343.6" y="122.9">XL1509-5.0_C2902368</text>
<text x="209.9" y="128.3">10uF</text>
<text x="244.8" y="129.3">C105</text>
<text x="299.6" y="126.9">22uF</text>
<text x="135.8" y="135.4">100nF</text>
<text x="135.8" y="132.2">C29</text>
<text x="244.8" y="132.5">2.2uF</text>
<text x="312.2" y="137.2">22uF</text>
<text x="312.2" y="134">C4</text>
<text x="135.8" y="148.1">C72</text>
<text x="340.4" y="148.2">L6</text>
<text x="38.3" y="155.1">C53</text>
<text x="92.3" y="155.4">C52</text>
<text x="135.8" y="151.2">100nF</text>
<text x="340.4" y="151.4">68uH</text>
<text x="41.7" y="158.7">100nF</text>
<text x="92.3" y="158.7">100nF</text>
<text x="359.8" y="160.4">C103</text>
<text x="372.2" y="160.4">C7</text>
<text x="135.8" y="167.1">100nF</text>
<text x="135.8" y="163.9">C73</text>
<text x="324.2" y="165.3">B5819W_C8598</text>
<text x="324.2" y="162.2">D1</text>
<text x="359.8" y="163.6">100uF</text>
<text x="372.2" y="163.6">100uF</text>
<text x="370.3" y="173.1">TP_3V</text>
<text x="370.3" y="176.3">GND</text>
<text x="113.3" y="183.8">SW1</text>
<text x="150.3" y="183.8">SW3</text>
<text x="113.3" y="186.9">TS-1088-AR02016</text>
<text x="150.3" y="186.9">TS-1088-AR02016</text>
<text x="376.8" y="188.6">TP_1V2</text>
<text x="47.3" y="195.6">10K</text>
<text x="47.3" y="192.5">R23</text>
<text x="343.6" y="196.3">XL1509-3.3E1</text>
<text x="343.6" y="193.1">U14</text>
<text x="378.1" y="192.1">3V3</text>
<text x="68.4" y="202.3">S8050_C2146</text>
<text x="68.4" y="199.1">Q1</text>
<text x="226.3" y="209.8">200k</text>
<text x="226.3" y="206.6">R13</text>
<text x="305.2" y="208">C88</text>
<text x="314" y="208">C89</text>
<text x="227.2" y="213.4">R10</text>
<text x="250" y="214">C107</text>
<text x="260.5" y="210.4">C108</text>
<text x="262" y="213.6">10uF 26</text>
<text x="305.2" y="211.2">10uF 10uF</text>
<text x="47.3" y="219">R24</text>
<text x="227.2" y="216.6">200k</text>
<text x="251.4" y="217.1">10uF</text>
<text x="47.3" y="222.1">10K</text>
<text x="68.4" y="222.8">S8050_C2146</text>
<text x="68.4" y="226">Q2</text>
<text x="123.8" y="227">10K</text>
<text x="123.8" y="223.9">R26</text>
<text x="155.2" y="227">100nF</text>
<text x="155.2" y="223.9">C109</text>
<text x="169.7" y="227">10K</text>
<text x="169.7" y="223.9">R27</text>
<text x="342.1" y="225.5">68uH</text>
<text x="342.1" y="222.3">L7</text>
<text x="326" y="239.4">B5819W_C8598</text>
<text x="326" y="236.3">D4</text>
<text x="361.6" y="237.7">22uF</text>
<text x="361.6" y="234.5">C91</text>
<text x="373.9" y="237.7">100uF</text>
<text x="373.9" y="234.5">C90</text>
<text x="372.1" y="250.4">GND</text>
<text x="372.1" y="247.2">TP_2V</text>
<text x="51.2" y="257.4">VDD</text>
<text x="18.8" y="261.6">KT-0603R</text>
<text x="18.8" y="258.4">LED1</text>
<text x="36.7" y="259.7">M7</text>
<text x="36.7" y="262.9">D3</text>
<text x="18" y="273.5">R32</text>
<text x="58.7" y="271.7">100k</text>
<text x="58.7" y="274.9">R8</text>
<text x="18" y="276.8">10k</text>
<text x="66.4" y="277">DC-044A-A250</text>
<text x="66.4" y="280.2">DC2</text>
</g>
<g font-size="3.2" fill="#00f">
<text x="33.3" y="28.4">14</text>
<text x="34.8" y="30.2">SHELL</text>
<text x="55.1" y="33.7">VBUS</text>
<text x="56.6" y="31.9">2</text>
<text x="56.6" y="35.5">3</text>
<text x="237.9" y="31.9">1</text>
<text x="239.4" y="33.7">VIN</text>
<text x="258" y="33.7">VOUT</text>
<text x="259.5" y="31.9">5</text>
<text x="333.2" y="35.5">9</text>
<text x="55.1" y="37.2">SBU2</text>
<text x="55.1" y="40.7">CC1</text>
<text x="56.6" y="39">4</text>
<text x="237.9" y="39">3</text>
<text x="239.4" y="40.7">EN</text>
<text x="258" y="40.7">NC</text>
<text x="259.5" y="39">4</text>
<text x="333.2" y="39">2</text>
<text x="334.7" y="40.7">CFG2</text>
<text x="334.7" y="37.2">CFG1</text>
<text x="55.1" y="44.3">DN2</text>
<text x="55.1" y="47.8">DP1</text>
<text x="56.6" y="42.5">5</text>
<text x="56.6" y="46">6</text>
<text x="159.2" y="47.8">DO</text>
<text x="160.7" y="46">1</text>
<text x="333.2" y="42.5">3</text>
<text x="333.2" y="47.8">4</text>
<text x="334.7" y="44.3">CFG3</text>
<text x="55.1" y="51.3">DN1</text>
<text x="56.6" y="49.6">7</text>
<text x="56.6" y="53.1">8</text>
<text x="142.7" y="49.6">4</text>
<text x="144.2" y="51.3">DI</text>
<text x="333.2" y="51.3">5</text>
<text x="334.7" y="49.6">DP</text>
<text x="334.7" y="53.1">DM</text>
<text x="355" y="51.3">PG</text>
<text x="356.5" y="49.6">10</text>
<text x="55.1" y="54.9">DP2</text>
<text x="55.1" y="58.4">SBU1</text>
<text x="56.6" y="56.6">9</text>
<text x="333.2" y="58.4">8</text>
<text x="55.1" y="61.9">CC2</text>
<text x="55.1" y="65.4">VBUS</text>
<text x="56.6" y="60.1">10</text>
<text x="56.6" y="63.7">11</text>
<text x="142.7" y="65.4">4</text>
<text x="159.2" y="63.7">DO</text>
<text x="160.7" y="61.9">1</text>
<text x="333.2" y="65.4">6</text>
<text x="333.2" y="61.9">7</text>
<text x="334.7" y="63.7">CC1</text>
<text x="334.7" y="60.1">VBUS</text>
<text x="356.3" y="65.4">11</text>
<text x="33.3" y="67.2">13</text>
<text x="34.8" y="69">SHELL</text>
<text x="144.2" y="67.2">DI</text>
<text x="334.7" y="67.2">CC2</text>
<text x="355.6" y="66.9">GND</text>
<text x="160.7" y="77.8">1</text>
<text x="237.9" y="72.5">1</text>
<text x="239.4" y="74.3">VIN</text>
<text x="258" y="74.3">VOUT</text>
<text x="259.5" y="72.5">5</text>
<text x="142.7" y="81.3">4</text>
<text x="144.2" y="83.1">DI</text>
<text x="159.2" y="79.6">DO</text>
<text x="237.9" y="79.6">3</text>
<text x="239.4" y="81.3">EN</text>
<text x="258" y="81.3">NC</text>
<text x="259.5" y="79.6">4</text>
<text x="159.2" y="95.4">DO</text>
<text x="160.7" y="93.7">1</text>
<text x="142.7" y="97.2">4</text>
<text x="144.2" y="99">DI</text>
<text x="142.7" y="113.1">4</text>
<text x="159.2" y="111.3">DO</text>
<text x="160.7" y="109.5">1</text>
<text x="144.2" y="114.8">DI</text>
<text x="54.7" y="123.6">1</text>
<text x="57.1" y="125.1">GND</text>
<text x="160.7" y="125.4">1</text>
<text x="271.5" y="125.4">1</text>
<text x="280.1" y="122.2" transform="rotate(-90 280.1 122.2)">32</text>
<text x="281.5" y="122.9" transform="rotate(-90 281.5 122.9)">32</text>
<text x="54.7" y="130.7">3</text>
<text x="54.7" y="127.2">2</text>
<text x="57.1" y="128.6">TXD</text>
<text x="76.9" y="128.6">R232</text>
<text x="77.6" y="127.2">15</text>
<text x="77.6" y="130.7">14</text>
<text x="142.7" y="128.9">4</text>
<text x="144.2" y="130.7">DI</text>
<text x="159.2" y="127.2">DO</text>
<text x="271.5" y="128.9">2</text>
<text x="272.9" y="127.2">1</text>
<text x="272.9" y="130.7">2</text>
<text x="329.7" y="127.2">1</text>
<text x="329.7" y="130.7">2</text>
<text x="331.2" y="128.9">VIN</text>
<text x="54.7" y="137.8">5</text>
<text x="54.7" y="134.2">4</text>
<text x="57.1" y="135.6">V3</text>
<text x="57.1" y="132.1">RXD</text>
<text x="76.9" y="132.1">RTS#</text>
<text x="76.9" y="135.6">DTR#</text>
<text x="77.6" y="134.2">13</text>
<text x="77.6" y="137.8">12</text>
<text x="271.5" y="132.5">3</text>
<text x="271.5" y="136">4</text>
<text x="272.9" y="134.2">3</text>
<text x="272.9" y="137.8">4</text>
<text x="329.7" y="134.2">3</text>
<text x="329.7" y="137.8">4</text>
<text x="331.2" y="132.5">OUTPUT</text>
<text x="331.2" y="136">FEEDBACK</text>
<text x="54.7" y="141.3">6</text>
<text x="57.1" y="142.7">D-</text>
<text x="57.1" y="139.2">D+</text>
<text x="76.9" y="139.2">DCD#</text>
<text x="76.9" y="142.7">RI#</text>
<text x="77.6" y="141.3">11</text>
<text x="159.2" y="143.1">DO</text>
<text x="160.7" y="141.3">1</text>
<text x="271.5" y="139.5">5</text>
<text x="271.5" y="143.1">6</text>
<text x="272.9" y="141.3">5</text>
<text x="331.2" y="139.5">ON/OFF</text>
<text x="54.7" y="148.3">8</text>
<text x="54.7" y="144.8">7</text>
<text x="57.1" y="149.8">NC.</text>
<text x="57.1" y="146.2">NC.</text>
<text x="76.9" y="146.2">DSR#</text>
<text x="76.9" y="149.8">CTS#</text>
<text x="77.6" y="144.8">10</text>
<text x="79.4" y="148.3">9</text>
<text x="142.7" y="144.8">4</text>
<text x="144.2" y="146.6">DI</text>
<text x="271.5" y="146.6">7</text>
<text x="272.9" y="144.8">6</text>
<text x="272.9" y="148.3">7</text>
<text x="271.5" y="150.1">8</text>
<text x="271.5" y="153.6">9</text>
<text x="272.9" y="151.9">8</text>
<text x="272.9" y="155.4">9</text>
<text x="142.7" y="160.7">4</text>
<text x="159.2" y="158.9">DO</text>
<text x="160.7" y="157.2">1</text>
<text x="271.5" y="157.2">10</text>
<text x="271.5" y="160.7">11</text>
<text x="272.9" y="158.9">10</text>
<text x="144.2" y="162.5">DI</text>
<text x="271.5" y="164.2">12</text>
<text x="271.5" y="167.7">13</text>
<text x="272.9" y="162.5">11</text>
<text x="272.9" y="166">12</text>
<text x="271.5" y="171.3">14</text>
<text x="272.9" y="169.5">13</text>
<text x="272.9" y="173">14</text>
<text x="271.5" y="174.8">15</text>
<text x="271.5" y="178.3">16</text>
<text x="272.9" y="176.6">15</text>
<text x="271.5" y="181.9">17</text>
<text x="271.5" y="185.4">18</text>
<text x="272.9" y="180.1">16</text>
<text x="272.9" y="183.6">17</text>
<text x="271.5" y="188.9">19</text>
<text x="272.9" y="187.1">18</text>
<text x="272.9" y="190.7">19</text>
<text x="271.5" y="192.4">20</text>
<text x="271.5" y="196">21</text>
<text x="272.9" y="194.2">20</text>
<text x="272.9" y="197.7">21</text>
<text x="271.5" y="199.5">22</text>
<text x="271.5" y="203">23</text>
<text x="272.9" y="201.3">22</text>
<text x="331.4" y="201.3">1</text>
<text x="332.9" y="203">VIN</text>
<text x="271.5" y="206.6">24</text>
<text x="272.9" y="204.8">23</text>
<text x="272.9" y="208.3">24</text>
<text x="331.4" y="204.8">2</text>
<text x="331.4" y="208.3">3</text>
<text x="332.9" y="206.6">OUT</text>
<text x="114.3" y="215.7" transform="rotate(-90 114.3 215.7)">1</text>
<text x="271.5" y="210.1">25</text>
<text x="272.9" y="211.8">25</text>
<text x="272.9" y="215.4">26</text>
<text x="331.4" y="211.8">4</text>
<text x="332.9" y="210.1">FB</text>
<text x="332.9" y="213.6">ON/OFF</text>
<text x="158.4" y="217.5" transform="rotate(-90 158.4 217.5)">1</text>
<text x="271.5" y="217.1">27</text>
<text x="271.5" y="220.7">28</text>
<text x="272.9" y="218.9">27</text>
<text x="271.5" y="224.2">29</text>
<text x="271.5" y="227.7">30</text>
<text x="272.9" y="222.4">28</text>
<text x="272.9" y="226">29</text>
<text x="114.3" y="229.8" transform="rotate(-90 114.3 229.8)">2</text>
<text x="158.4" y="231.6" transform="rotate(-90 158.4 231.6)">2</text>
<text x="272.9" y="229.5">30</text>
<text x="280.1" y="233.4" transform="rotate(-90 280.1 233.4)">31</text>
<text x="281.5" y="232.7" transform="rotate(-90 281.5 232.7)">31</text>
<text x="75.8" y="257.7">4</text>
<text x="75.8" y="261.2">1</text>
<text x="75.8" y="264.8">3</text>
<text x="75.8" y="268.3">2</text>
<text x="75.8" y="271.8">5</text>
</g>
<g font-size="3.2">
<text x="56.6" y="28.4">1</text>
<text x="55.1" y="30.2">GND</text>
<text x="237.9" y="35.5">2</text>
<text x="239.4" y="37.2">GND</text>
<text x="159.2" y="51.3">GND</text>
<text x="160.7" y="49.6">3</text>
<text x="160.7" y="65.4">3</text>
<text x="55.1" y="69">GND</text>
<text x="56.6" y="67.2">12</text>
<text x="159.2" y="67.2">GND</text>
<text x="237.9" y="76">2</text>
<text x="239.4" y="77.8">GND</text>
<text x="159.2" y="83.1">GND</text>
<text x="160.7" y="81.3">3</text>
<text x="159.2" y="99">GND</text>
<text x="160.7" y="97.2">3</text>
<text x="160.7" y="113.1">3</text>
<text x="159.2" y="114.8">GND</text>
<text x="159.2" y="130.7">GND</text>
<text x="160.7" y="128.9">3</text>
<text x="360.3" y="128.9">GND</text>
<text x="361.8" y="130.7">7</text>
<text x="361.8" y="127.2">8</text>
<text x="360.3" y="136">GND</text>
<text x="360.3" y="132.5">GND</text>
<text x="361.8" y="137.8">5</text>
<text x="361.8" y="134.2">6</text>
<text x="360.3" y="139.5">GND</text>
<text x="159.2" y="146.6">GND</text>
<text x="160.7" y="144.8">3</text>
<text x="160.7" y="160.7">3</text>
<text x="159.2" y="162.5">GND</text>
<text x="358.5" y="203">GND</text>
<text x="360" y="201.3">8</text>
<text x="358.5" y="206.6">GND</text>
<text x="360" y="208.3">6</text>
<text x="360" y="204.8">7</text>
<text x="358.5" y="213.6">GND</text>
<text x="358.5" y="210.1">GND</text>
<text x="360" y="211.8">5</text>
</g>
<g font-size="3.2" fill="#f00">
<text x="356.5" y="35.5">1</text>
<text x="355" y="37.2">VDD</text>
<text x="142.7" y="46">2</text>
<text x="144.2" y="47.8">VDD</text>
<text x="142.7" y="61.9">2</text>
<text x="144.2" y="63.7">VDD</text>
<text x="142.7" y="77.8">2</text>
<text x="144.2" y="79.6">VDD</text>
<text x="142.7" y="93.7">2</text>
<text x="144.2" y="95.4">VDD</text>
<text x="142.7" y="109.5">2</text>
<text x="144.2" y="111.3">VDD</text>
<text x="76.9" y="125.1">VCC</text>
<text x="77.6" y="123.6">16</text>
<text x="142.7" y="125.4">2</text>
<text x="144.2" y="127.2">VDD</text>
<text x="142.7" y="141.3">2</text>
<text x="144.2" y="143.1">VDD</text>
<text x="142.7" y="157.2">2</text>
<text x="144.2" y="158.9">VDD</text>
</g>
</svg>
